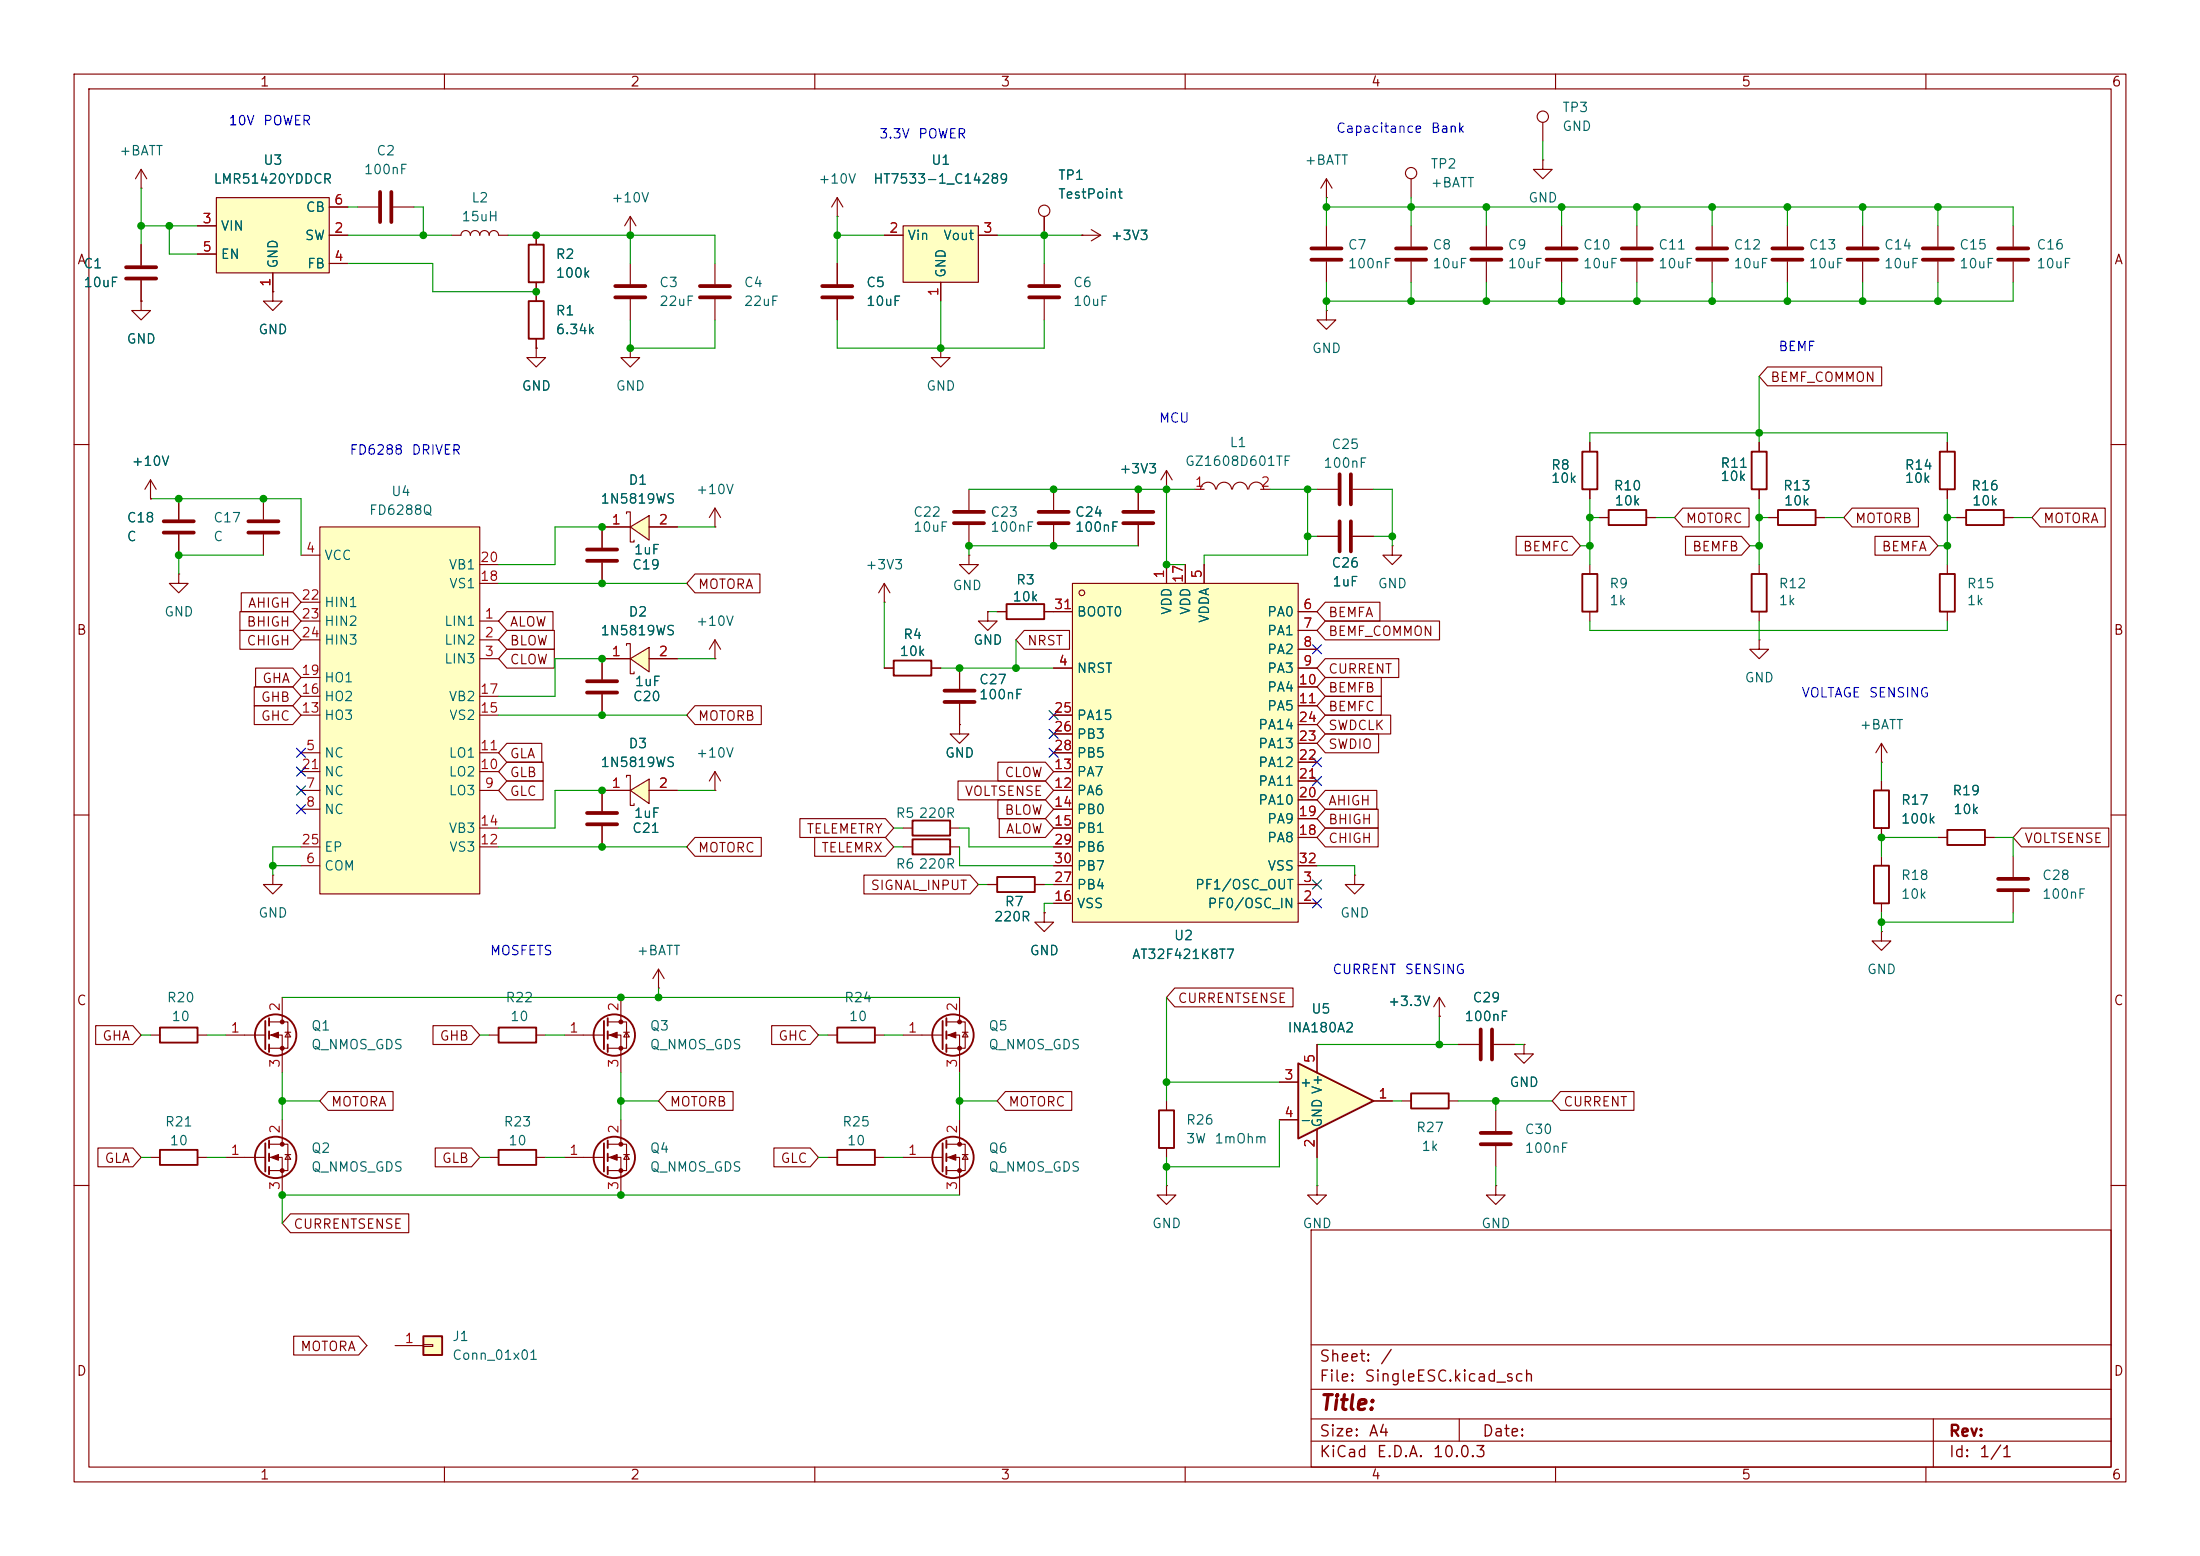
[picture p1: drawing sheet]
<svg xmlns="http://www.w3.org/2000/svg" width="297mm" height="210mm" viewBox="0 0 297 210" stroke-linecap="round" stroke-linejoin="round" font-family="sans-serif">
<g fill="none" stroke="#840000" stroke-width=".15">
<path d="M10 10h277v190h-277zM12 12h273v186h-273zM60 10v2M110 10v2M160 10v2M210 10v2M260 10v2M36.8 39.4v1.2h1.3l-1.3 1.3-1.2-1.3h1.2M36.8 39.4h.1M61 31.8h1.2a.64 .64 0 0 1 .7-.7 .64 .64 0 0 1 .6 .7 .64 .64 0 0 1 .6-.7 .64 .64 0 0 1 .7 .7 .64 .64 0 0 1 .6-.7 .64 .64 0 0 1 .6 .7 .64 .64 0 0 1 .7-.7 .64 .64 0 0 1 .6 .7h1.3M221 30.5v2.8M221 35.3v2.8"/>
<path d="M214.6 59.7v1.3M10 60h2M214.6 66v1.3M285 60h2M10 110h2M36.8 118.1v1.3h1.3l-1.3 1.3-1.2-1.3h1.2M36.8 118.1h.1M96.5 106.7h.1M96.5 104.1l-.7 1.3M96.5 104.1l.8 1.3M96.5 104.1v2.6M133.3 119.4h1.3"/>
<path d="M139.7 119.4h1.3M285 110h2M254 125.7v1.3h1.3l-1.3 1.3-1.3-1.3h1.3M254 125.7h.1M111.8 156.2h1.2M118.1 156.2h1.3M10 160h2M177 166h108v32h-108zM285 160h2M60 198v2M110 198v2M160 198v2"/>
<path d="M177 194.5h108M177 191.5h108M177 187.5h108M177 181.5h108M197 191.5v3M210 198v2M260 198v2M261 191.5v6.5"/>
</g>
<path d="M213.6 61h2v5h-2zM134.6 118.4h5.1v2h-5.1zM113 155.2h5.1v2h-5.1z" fill="none" stroke="#840000" stroke-width=".25"/>
<path d="M218.9 33.5h4.1M218.9 35.1h4.1" fill="none" stroke="#840000" stroke-width=".51"/>
<path d="M29.2 26.7h15.2v10.1h-15.2z" fill="#ffffc2"/>
<path d="M26.7 30.5h2.5M26.7 34.3h2.5M29.2 26.7h15.2v10.1h-15.2zM36.8 36.8v2.6M44.4 31.8h2.6M44.4 35.6h2.6M44.4 27.9h2.6M81.3 106.7v2.8M81.3 111.5v2.8" fill="none" stroke="#840000" stroke-width=".15"/>
<path d="M79.2 109.7h4.1M79.2 111.3h4.1" fill="none" stroke="#840000" stroke-width=".51"/>
<path d="M85.1 106.7l2.5-1.5v3.3z" fill="#ffffc2"/>
<g fill="none" stroke="#840000" stroke-width=".15">
<path d="M48.3 27.9h2.8M53.1 27.9h2.8M179.1 26.7h.1M179.1 24.1l-.8 1.3M179.1 24.1l.7 1.3M179.1 24.1v2.6M20.3 67.3h.1M20.3 64.8l-.7 1.2M20.3 64.8l.8 1.2M20.3 64.8v2.5M24.1 67.3v2.8M24.1 72.1v2.8"/>
<path d="M214.6 76.2v1.3M237.5 76.2v1.3M81.3 88.9v2.8M81.3 93.7v2.8M96.5 88.9h.1M96.5 86.4l-.7 1.2M96.5 86.4l.8 1.2M96.5 86.4v2.5M214.6 82.6v1.2M237.5 86.4v1.2h1.3l-1.3 1.3-1.3-1.3h1.3M237.5 86.4h.1M237.5 82.6v1.2"/>
<path d="M81.3 106.7h3.8M84.6 104.9v-.2h.5v2M85.1 106.7v2h.5v-.2M85.1 106.7l2.5-1.5v3.3zM87.6 106.7h3.8"/>
</g>
<path d="M51.3 25.9v4.1M52.8 25.9v4.1M22.1 70.4h4.1M22.1 71.9h4.1M79.2 91.9h4.1M79.2 93.5h4.1" fill="none" stroke="#840000" stroke-width=".51"/>
<path d="M213.6 77.5h2v5.1h-2zM236.5 77.5h2v5.1h-2z" fill="none" stroke="#840000" stroke-width=".25"/>
<path d="M85.1 88.9l2.5-1.5v3.3z" fill="#ffffc2"/>
<g fill="none" stroke="#840000" stroke-width=".15">
<path d="M19 25.4h.1M19 22.9v2.5M19 33v2.8M19 37.8v2.8M19 22.9l-.7 1.2M19 22.9l.8 1.2M72.4 31.8v1.2M72.4 38.1v2.5M19 40.6v1.3h1.3l-1.3 1.3-1.2-1.3h1.2M19 40.6h.1M72.4 47v1.3h1.3l-1.3 1.2-1.3-1.2h1.3M72.4 47h.1"/>
<path d="M72.4 45.7v1.3M81.3 88.9h3.8M84.6 87.1v-.2h.5v2M85.1 88.9v2h.5v-.2M85.1 88.9l2.5-1.5v3.3zM87.6 88.9h3.8M129.5 97.8v1.3h1.3l-1.3 1.2-1.2-1.2h1.2M129.5 97.8h.1M129.5 90.2v2.8M129.5 95v2.8M271.8 115.6v2.8M66 139.7h1.3"/>
<path d="M72.4 139.7h1.3M271.8 120.4v2.8M189.2 148.6h1.3M195.6 148.6h1.2M196.8 141h2.8M201.7 141h2.8M205.7 141v1.2h1.3l-1.3 1.3-1.2-1.3h1.2M205.7 141h.1M177.8 160v1.3h1.3l-1.3 1.3-1.3-1.3h1.3M177.8 160h.1"/>
</g>
<path d="M71.4 33h2v5.1h-2zM71.4 40.6h2v5.1h-2zM67.3 138.7h5.1v2h-5.1zM190.5 147.6h5.1v2h-5.1z" fill="none" stroke="#840000" stroke-width=".25"/>
<path d="M17 36.1h4.1M17 37.6h4.1M127.5 93.2h4.1M127.5 94.7h4.1M269.7 118.6h4.1M199.9 138.9v4.1M201.4 138.9v4.1M269.7 120.1h4.1" fill="none" stroke="#840000" stroke-width=".51"/>
<path d="M175.3 143.5l10.1 5.1-10.1 5.1z" fill="#ffffc2"/>
<g fill="none" stroke="#840000" stroke-width=".25">
<path d="M123.2 110.7h5.1v2.1h-5.1zM127.3 137.8v3.8M127.8 137.4v1M127.8 139.2v1M127.8 141v1M156.5 149.9h2v5h-2zM175.3 143.5l10.1 5.1-10.1 5.1z"/>
<circle cx="128.7" cy="139.7" r="2.79"/>
</g>
<g fill="none" stroke="#840000" stroke-width=".15">
<path d="M208.3 16.5v2.6M85.1 31.8h.1M85.1 29.2v2.6M85.1 35.6v2.8M85.1 29.2l-.8 1.3M85.1 29.2l.8 1.3M113 35.6v2.8M85.1 40.4v2.8M113 40.4v2.8M119.4 78.7l-.8 1.3M119.4 78.7l.7 1.3M119.4 78.7v2.6"/>
<path d="M130.8 74.9v1.3h1.3l-1.3 1.3-1.3-1.3h1.3M130.8 74.9h.1M130.8 66v2.8M130.8 70.9v2.8M142.2 66v2.8M142.2 70.9v2.8M119.4 81.3h.1M121.9 111.8h1.3M128.3 111.8h1.2M88.9 133.4h.1M88.9 130.8l-.8 1.3M88.9 130.8l.8 1.3"/>
<path d="M88.9 130.8v2.6M121.9 139.7h5.4M127.8 137.9h2.5v3.6h-2.5M127.8 139.7h1.7v5.1M129.5 134.6v3.3M129.9 139.3h.8M130.3 139.3l.4 .7h-.8zM157.5 148.6v1.3M157.5 154.9v1.3M172.7 146.1h2.6M172.7 151.1h2.6M177.8 141v3.8"/>
<path d="M177.8 152.4v3.8M185.4 148.6h2.6"/>
<circle cx="208.3" cy="15.7" r=".76"/>
</g>
<path d="M83.1 38.6h4M111 38.6h4.1M83.1 40.1h4M111 40.1h4.1M128.8 69.1h4M128.8 70.6h4M140.2 69.1h4.1M140.2 70.6h4.1" fill="none" stroke="#840000" stroke-width=".51"/>
<g fill="#840000" stroke="#840000" stroke-width=".15">
<path d="M128 139.7l1-.4v.8z"/>
<circle cx="129.5" cy="137.9" r=".25"/>
<circle cx="129.5" cy="141.5" r=".25"/>
</g>
<path d="M121.9 30.5h10.2v7.6h-10.2z" fill="#ffffc2"/>
<g fill="none" stroke="#840000" stroke-width=".15">
<path d="M113 29.2h.1M113 26.7l-.7 1.2M113 26.7l.8 1.2M113 26.7v2.5M119.4 31.8h2.5M121.9 30.5h10.2v7.6h-10.2zM127 38.1v2.5M132.1 31.8h2.5M81.3 71.1v2.8M81.3 75.9v2.8M119.4 90.2h1.2M125.7 90.2h1.3"/>
<path d="M254 102.9h.1M254 100.3l-.8 1.3M254 100.3l.8 1.3M254 100.3v2.6"/>
</g>
<path d="M120.6 89.2h5.1v2h-5.1z" fill="none" stroke="#840000" stroke-width=".25"/>
<path d="M79.2 74.2h4.1M79.2 75.7h4.1" fill="none" stroke="#840000" stroke-width=".51"/>
<path d="M85.1 71.1l2.5-1.5v3.3z" fill="#ffffc2"/>
<g fill="none" stroke="#840000" stroke-width=".15">
<path d="M96.5 35.6v2.8M190.5 30.5v2.8M190.5 35.3v2.8M200.7 30.5v2.8M200.7 35.3v2.8M208.3 21.6v1.3h1.2l-1.2 1.2-1.3-1.2h1.3M208.3 21.6h.1M210.8 30.5v2.8M210.8 35.3v2.8M85.1 47v1.3h1.3l-1.3 1.2-1.3-1.2h1.3M85.1 47h.1M96.5 40.4v2.8"/>
<path d="M127 47v1.3h1.3l-1.3 1.2-1.3-1.2h1.3M127 47h.1M262.9 59.7v1.3M81.3 71.1h3.8M84.6 69.3v-.2h.5v2M85.1 71.1v2.1h.5v-.3M85.1 71.1l2.5-1.5v3.3zM87.6 71.1h3.8M96.5 71.1h.1M96.5 68.6l-.7 1.3M96.5 68.6l.8 1.3M96.5 68.6v2.5"/>
<path d="M262.9 66v1.3M133.3 82.6v1.2h1.3l-1.3 1.3-1.2-1.3h1.2M133.3 82.6h.1M134.6 82.6h1.3M141 82.6h1.2M30.5 139.7h5.3M36.3 137.9h2.6v3.6h-2.6M36.3 139.7h1.8v5.1M38.1 134.6v3.3M38.5 139.3h.7M38.9 139.3l.3 .7h-.7zM76.2 139.7h5.3"/>
<path d="M82 137.9h2.6v3.6h-2.6M82 139.7h1.8v5.1M83.8 134.6v3.3M84.2 139.3h.8M84.6 139.3l.4 .7h-.8zM30.5 156.2h5.3M36.3 154.4h2.6v3.6h-2.6M36.3 156.2h1.8v5.1M38.1 151.1v3.3M38.5 155.8h.7M38.9 155.8l.3 .7h-.7zM66 156.2h1.3"/>
<path d="M72.4 156.2h1.3M201.9 149.9v2.8M201.9 154.7v2.8M201.9 160v1.3h1.3l-1.3 1.3-1.2-1.3h1.2M201.9 160h.1"/>
</g>
<g fill="none" stroke="#840000" stroke-width=".25">
<path d="M261.9 61h2v5h-2zM135.9 81.5h5.1v2.1h-5.1zM35.8 137.8v3.8M36.3 137.4v1M36.3 139.2v1M81.5 137.8v3.8M82 137.4v1M82 139.2v1M35.8 154.3v3.8M36.3 141v1M36.3 153.9v1M36.3 155.7v1"/>
<path d="M36.3 157.5v1M67.3 155.2h5.1v2h-5.1zM82 141v1"/>
<circle cx="37.2" cy="139.7" r="2.79"/>
<circle cx="82.9" cy="139.7" r="2.79"/>
<circle cx="37.2" cy="156.2" r="2.79"/>
</g>
<g fill="#840000" stroke="#840000" stroke-width=".15">
<path d="M82.3 139.7l1-.4v.8z"/>
<path d="M36.6 156.2l1-.4v.8z"/>
<path d="M36.6 139.7l1-.4v.8z"/>
<circle cx="83.8" cy="137.9" r=".25"/>
<circle cx="83.8" cy="141.5" r=".25"/>
<circle cx="38.1" cy="154.4" r=".25"/>
<circle cx="38.1" cy="158" r=".25"/>
<circle cx="38.1" cy="137.9" r=".25"/>
<circle cx="38.1" cy="141.5" r=".25"/>
</g>
<path d="M94.5 38.6h4.1M188.5 33.5h4M188.5 35.1h4M198.6 33.5h4.1M198.6 35.1h4.1M208.8 33.5h4.1M208.8 35.1h4.1M94.5 40.1h4.1M199.9 152.9h4.1M199.9 154.4h4.1" fill="none" stroke="#840000" stroke-width=".51"/>
<path d="M43.2 71.1h21.6v49.6h-21.6z" fill="#ffffc2"/>
<g fill="none" stroke="#840000" stroke-width=".15">
<path d="M190.5 24.1v2.6M40.6 74.9h2.6M43.2 71.1h21.6v49.6h-21.6zM64.8 78.7h2.5M64.8 76.2h2.5M238.8 69.9h1.2M245.1 69.9h1.3M262.9 76.2v1.3M264.2 69.9h1.2M270.5 69.9h1.3M40.6 83.8h2.6M40.6 86.4h2.6"/>
<path d="M40.6 96.5h2.6M40.6 94h2.6M40.6 91.4h2.6M40.6 81.3h2.6M64.8 83.8h2.5M64.8 86.4h2.5M64.8 88.9h2.5M64.8 96.5h2.5M64.8 94h2.5M262.9 82.6v1.2M40.6 101.6h2.6M40.6 116.8h2.6"/>
<path d="M40.6 106.7h2.6M40.6 109.2h2.6M40.6 104.1h2.6M40.6 114.3h2.6M64.8 101.6h2.5M64.8 106.7h2.5M64.8 104.1h2.5M64.8 114.3h2.5M64.8 111.8h2.5M121.9 156.2h5.4M127.8 154.4h2.5v3.6h-2.5M127.8 156.2h1.7v5.1"/>
<path d="M129.5 151.1v3.3M129.9 155.8h.8M130.3 155.8l.4 .7h-.8z"/>
<circle cx="190.5" cy="23.4" r=".76"/>
</g>
<g fill="none" stroke="#840000" stroke-width=".25">
<path d="M240 68.8h5.1v2.1h-5.1zM261.9 77.5h2v5.1h-2zM265.4 68.8h5.1v2.1h-5.1zM127.3 154.3v3.8M127.8 153.9v1M127.8 155.7v1M127.8 157.5v1"/>
<circle cx="128.7" cy="156.2" r="2.79"/>
</g>
<g fill="#840000" stroke="#840000" stroke-width=".15">
<path d="M128 156.2l1-.4v.8z"/>
<circle cx="129.5" cy="154.4" r=".25"/>
<circle cx="129.5" cy="158" r=".25"/>
</g>
<path d="M57.1 180.3h2.6v2.6h-2.6z" fill="#ffffc2"/>
<g fill="none" stroke="#840000" stroke-width=".25">
<path d="M123.2 113.3h5.1v2h-5.1zM253 106.7h2v5.1h-2zM253 116.8h2v5.1h-2zM262.9 112h5.1v2h-5.1zM21.6 138.7h5.1v2h-5.1zM113 138.7h5.1v2h-5.1zM21.6 155.2h5.1v2h-5.1zM81.5 154.3v3.8M82 153.9v1M82 155.7v1M82 157.5v1M57.1 180.3h2.6v2.6h-2.6z"/>
<circle cx="82.9" cy="156.2" r="2.79"/>
</g>
<g fill="none" stroke="#840000" stroke-width=".15">
<path d="M141 29.2v2.6M141 35.6v2.8M146 31.8h.1M146 31.8h2.6M147.3 31l1.3 .8M148.6 31.8l-1.3 .7M179.1 30.5v2.8M179.1 35.3v2.8M231.1 30.5v2.8M231.1 35.3v2.8M241.3 30.5v2.8M241.3 35.3v2.8"/>
<path d="M251.5 30.5v2.8M251.5 35.3v2.8M261.6 30.5v2.8M261.6 35.3v2.8M271.8 30.5v2.8M271.8 35.3v2.8M141 40.4v2.8M179.1 41.9v1.3h1.2l-1.2 1.3-1.3-1.3h1.3M179.1 41.9h.1M24.1 77.5v1.2h1.3l-1.3 1.3-1.2-1.3h1.2M24.1 77.5h.1M35.6 67.3v2.8"/>
<path d="M35.6 72.1v2.8M153.7 66v2.8M153.7 70.9v2.8M157.5 66h.1M157.5 63.5l-.8 1.3M157.5 63.5l.7 1.3M157.5 63.5v2.5M161.3 66h1.3M162.1 66a1.01 1.01 0 0 1 1-.9 1.01 1.01 0 0 1 1 .9M164.2 66a1.01 1.01 0 0 1 1-.9 1.01 1.01 0 0 1 1.1 .9M166.4 66a1.01 1.01 0 0 1 1-.9 1.01 1.01 0 0 1 1 .9M168.6 66a1.01 1.01 0 0 1 1-.9 1.01 1.01 0 0 1 1 .9"/>
<path d="M170.2 66h1.2M177.8 66h2.8M177.8 72.4h2.8M182.6 66h2.8M182.6 72.4h2.8M188 73.7v1.2h1.2l-1.2 1.3-1.3-1.3h1.3M188 73.7h.1M121.9 114.3h1.3M128.3 114.3h1.2M182.9 118.1v1.3h1.2l-1.2 1.3-1.3-1.3h1.3M182.9 118.1h.1M254 105.4v1.3"/>
<path d="M254 111.8v1.2M254 115.6v1.2M261.6 113h1.3M268 113h1.2M20.3 139.7h1.3M26.7 139.7h1.2M111.8 139.7h1.2M118.1 139.7h1.3M141 123.2v1.3h1.2l-1.2 1.2-1.3-1.2h1.3M141 123.2h.1M194.3 137.2h.1M194.3 134.6l-.8 1.3"/>
<path d="M194.3 134.6l.8 1.3M194.3 134.6v2.6M254 121.9v1.3M20.3 156.2h1.3M26.7 156.2h1.2M76.2 156.2h5.3M82 154.4h2.6v3.6h-2.6M82 156.2h1.8v5.1M83.8 151.1v3.3M84.2 155.8h.8M84.6 155.8l.4 .7h-.8zM157.5 160v1.3h1.2l-1.2 1.3-1.3-1.3h1.3"/>
<path d="M157.5 160h.1M53.3 181.6h3.8M57.1 181.5h1.3v.2h-1.3z"/>
<circle cx="141" cy="28.4" r=".76"/>
</g>
<g fill="#840000" stroke="#840000" stroke-width=".15">
<path d="M82.3 156.2l1-.4v.8z"/>
<circle cx="83.8" cy="154.4" r=".25"/>
<circle cx="83.8" cy="158" r=".25"/>
</g>
<g fill="none" stroke="#840000" stroke-width=".51">
<path d="M138.9 38.6h4.1M177 33.5h4.1M177 35.1h4.1M229.1 33.5h4.1M229.1 35.1h4.1M239.3 33.5h4M239.3 35.1h4M249.4 33.5h4.1M249.4 35.1h4.1M259.6 33.5h4.1M259.6 35.1h4.1M269.7 33.5h4.1"/>
<path d="M269.7 35.1h4.1M138.9 40.1h4.1M33.5 70.4h4.1M33.5 71.9h4.1M151.6 69.1h4.1M151.6 70.6h4.1M180.8 64v4.1M180.8 70.4v4M182.4 64v4.1M182.4 70.4v4"/>
</g>
<path d="M144.8 78.7h30.5v45.8h-30.5z" fill="#ffffc2"/>
<g fill="none" stroke="#840000" stroke-width=".15">
<path d="M19 33v2.8M19 37.8v2.8M26.7 30.5h2.5M26.7 34.3h2.5M36.8 39.4h.1M36.8 36.8v2.6M44.4 31.8h2.6M44.4 35.6h2.6M44.4 27.9h2.6M72.4 31.8v1.2M72.4 38.1v2.5M113 35.6v2.8"/>
<path d="M119.4 31.8h2.5M127 38.1v2.5M132.1 31.8h2.5M141 29.2v2.6M146 31.8h.1M19 40.6h.1M72.4 47h.1M72.4 45.7v1.3M113 40.4v2.8M214.6 59.7v1.3M237.5 59.7v1.3M238.6 49.5h15.4v2.6h-15.4l-1.1-1.3z"/>
<path d="M262.9 59.7v1.3M20.3 67.3h.1M24.1 67.3v2.8M24.1 72.1v2.8M81.3 75.9v2.8M85.1 71.1h-3.8v2.8M87.6 71.1h3.8M93.8 77.5h8.8v2.5h-8.8l-1.1-1.3zM144.8 78.7h30.5v45.8h-30.5zM153.7 66v2.8M153.7 70.9v2.8M157.5 66h.1"/>
<path d="M157.5 76.2v2.5M160 76.2v2.5M162.6 76.2v2.5M177.8 72.4h2.8M182.6 72.4h2.8M204.7 72.4h7.5l1.2 1.3-1.2 1.2h-7.5zM214.6 66v1.3M215.9 69.9h1.3M222.2 69.9h1.3M227.2 68.6h8.9v2.5h-8.9l-1.1-1.2zM227.5 72.4h7.6l1.1 1.3-1.1 1.2h-7.6zM237.5 66v1.3"/>
<path d="M238.8 69.9h1.2M245.1 69.9h1.3M250 68.6h9v2.5h-9l-1.1-1.2zM253.1 72.4h7.4l1.1 1.3-1.1 1.2h-7.4zM262.9 66v1.3M264.2 69.9h1.2M270.5 69.9h1.3M275.4 68.6h8.8v2.5h-8.8l-1.1-1.2zM32.4 82.5h7.1l1.1 1.3-1.1 1.3h-7.1zM32.4 85.1h7.1l1.1 1.3-1.1 1.2h-7.1zM32.6 80h6.9l1.1 1.3-1.1 1.3h-6.9zM34.3 95.2h5.2l1.1 1.3-1.1 1.3h-5.2z"/>
<path d="M34.3 92.7h5.2l1.1 1.3-1.1 1.3h-5.2zM34.5 90.2h5l1.1 1.2-1.1 1.3h-5zM68.4 87.6h6.4v2.6h-6.4l-1.1-1.3zM68.4 85.1h6.4v2.5h-6.4l-1.1-1.2zM68.4 82.5h6.3v2.6h-6.3l-1.1-1.3zM81.3 93.7v2.8M85.1 88.9h-3.8v2.8M87.6 88.9h3.8M93.8 95.2h9v2.6h-9l-1.1-1.3zM119.4 90.2h1.2M125.7 90.2h1.3M129.5 97.8h.1"/>
<path d="M129.5 90.2v2.8M129.5 95v2.8M133.3 82.6h.1M134.6 82.6h1.3M138.3 85.1h6.1v2.5h-6.1l-1.1-1.2zM141 82.6h3.8M142.2 90.2h2.6M142.2 96.5h2.6M142.2 99.1h2.6M175.3 90.2h2.5M175.3 82.6h2.5M175.3 85.1h2.5"/>
<path d="M175.3 87.6h2.5M175.3 92.7h2.5M175.3 95.3h2.5M175.3 97.8h2.5M178.9 83.8h15.4v2.6h-15.4l-1.1-1.3zM178.9 81.3h7.4v2.5h-7.4l-1.1-1.2zM178.9 99.1h7.2v2.5h-7.2l-1.1-1.3zM178.9 91.4h7.6v2.6h-7.6l-1.1-1.3zM178.9 94h7.6v2.5h-7.6l-1.1-1.2zM178.9 96.5h8.8v2.6h-8.8l-1.1-1.3zM178.9 88.9h9.9v2.5h-9.9l-1.1-1.2zM68.4 102.9h4.9v2.5h-4.9l-1.1-1.3z"/>
<path d="M68.4 100.3h4.7v2.6h-4.7l-1.1-1.3zM68.4 105.4h4.9v2.6h-4.9l-1.1-1.3zM81.3 111.5v2.8M85.1 106.7h-3.8v2.8M87.6 106.7h3.8M93.8 113h9v2.6h-9l-1.1-1.3zM108 110.5h11.5l1.1 1.3-1.1 1.2h-11.5zM110 113h9.5l1.1 1.3-1.1 1.3h-9.5zM116.6 118.1h14.4l1.1 1.3-1.1 1.3h-14.4zM129.3 105.4h11.8l1.1 1.3-1.1 1.3h-11.8zM133.3 119.4h1.3M134.7 102.9h6.4l1.1 1.2-1.1 1.3h-6.4z"/>
<path d="M134.7 107.9h6.4l1.1 1.3-1.1 1.3h-6.4zM134.9 110.5h6.2l1.1 1.3-1.1 1.2h-6.2zM139.7 119.4h1.3M142.2 119.4h2.6M142.2 106.7h2.6M142.2 104.1h2.6M142.2 109.2h2.6M142.2 111.8h2.6M142.2 101.6h2.6M142.2 114.3h2.6M142.2 116.8h2.6M175.3 119.4h2.5"/>
<path d="M175.3 113h2.5M175.3 110.5h2.5M175.3 108h2.5M175.3 105.4h2.5M175.3 102.9h2.5M175.3 100.3h2.5M175.3 116.8h2.5M178.9 111.8h7.2v2.5h-7.2l-1.1-1.3zM178.9 106.7h7v2.5h-7l-1.1-1.2zM178.9 109.2h7.2v2.6h-7.2l-1.1-1.3zM254 105.4v1.3M254 111.8v1.2"/>
<path d="M261.6 113h1.3M268 113h1.2M272.9 111.8h11.8v2.5h-11.8l-1.1-1.3zM12.9 138.4h5l1.1 1.3-1.1 1.3h-5zM58.5 138.4h5.2l1.1 1.3-1.1 1.3h-5.2zM104.2 138.4h5.2l1.1 1.3-1.1 1.3h-5.2zM141 123.2h.1M142.2 121.9h2.6M158.6 133.3h16v2.6h-16l-1.1-1.3zM175.3 121.9h2.5M194.3 137.2h.1M13.2 154.9h4.7l1.1 1.3-1.1 1.3h-4.7z"/>
<path d="M44.3 147.3h8.8v2.6h-8.8l-1.1-1.3zM58.8 154.9h4.9l1.1 1.3-1.1 1.3h-4.9zM90 147.3h9v2.6h-9l-1.1-1.3zM104.5 154.9h4.9l1.1 1.3-1.1 1.3h-4.9zM135.7 147.3h9v2.6h-9l-1.1-1.3zM172.7 146.1h2.6M172.7 151.1h2.6M177.8 141v3.8M177.8 152.4v3.8M185.4 148.6h2.6M196.8 141h2.8M201.7 141h2.8"/>
<path d="M205.7 141h.1M210.7 147.3h9.9v2.6h-9.9l-1.2-1.3zM39.2 163.8h16v2.6h-16l-1.1-1.3zM39.6 180.3h8.8l1.1 1.3-1.1 1.3h-8.8z"/>
<circle cx="146.1" cy="80" r=".38"/>
</g>
<path d="M217.2 68.8h5v2.1h-5zM236.5 61h2v5h-2z" fill="none" stroke="#840000" stroke-width=".25"/>
<g fill="none" stroke="#009600" stroke-width=".15">
<path d="M208.3 19.1v2.5M19 30.5h7.7M19 25.4v7.6M22.9 30.5v3.8h3.8M47 27.9h1.3M47 35.6h11.4v3.8h14M47 31.8h14M55.9 27.9h1.2v3.9M68.6 31.8h27.9v3.8M85.1 31.8v3.8M113 31.8h6.4M113 29.2v6.4"/>
<path d="M134.6 31.8h11.4M141 31.8v3.8M179.1 26.7v3.8M179.1 38.1v3.8M179.1 27.9h92.7v2.6M190.5 26.7v3.8M190.5 38.1v2.5M200.7 27.9v2.6M200.7 38.1v2.5M210.8 27.9v2.6M210.8 38.1v2.5M221 27.9v2.6"/>
<path d="M221 38.1v2.5M231.1 27.9v2.6M231.1 38.1v2.5M241.3 27.9v2.6M241.3 38.1v2.5M251.5 27.9v2.6M251.5 38.1v2.5M261.6 27.9v2.6M261.6 38.1v2.5M271.8 38.1v2.5h-92.7M85.1 43.2v3.8h11.4v-3.8M113 43.2v3.8h28v-3.8"/>
<path d="M127 40.6v6.4M214.6 59.7v-1.3h48.3v1.3M237.5 50.8v8.9M20.3 67.3h20.3v7.6M35.6 74.9h-11.5v2.6M67.3 78.7h25.4M81.3 71.1h-6.4v5.1h-7.6M91.4 71.1h5.1M130.8 66h30.5M153.7 73.7h-22.9v1.2M157.5 66v10.2h2.5M171.4 66h6.4"/>
<path d="M176.5 66v8.9h-13.9v1.3M176.5 72.4h1.3M185.4 66h2.6v7.7M185.4 72.4h2.6M213.4 73.7h1.2M214.6 67.3v8.9M214.6 69.9h1.3M223.5 69.9h2.6M236.2 73.7h1.3M237.5 67.3v8.9M237.5 69.9h1.3M246.4 69.9h2.5"/>
<path d="M261.6 73.7h1.3M262.9 69.9h1.3M262.9 67.3v8.9M271.8 69.9h2.5M67.3 96.5h25.4M81.3 88.9h-6.4v5.1h-7.6M91.4 88.9h5.1M119.4 81.3v8.9M127 90.2h15.2M133.3 82.6h1.3M137.2 86.4v3.8M214.6 83.8v1.3h48.3v-1.3"/>
<path d="M237.5 83.8v2.6M36.8 116.8h3.8M40.6 114.3h-3.8v3.8M67.3 114.3h25.4M81.3 106.7h-6.4v5.1h-7.6M91.4 106.7h5.1M120.6 111.8h1.3M120.6 114.3h1.3M129.5 111.8h1.3v2.5h11.4M129.5 114.3v2.5h12.7M132.1 119.4h1.2M141 119.4h1.2"/>
<path d="M177.8 116.8h5.1v1.3M254 102.9v2.5M261.6 113h-7.6v2.6M269.2 113h2.6v2.6M19 139.7h1.3M27.9 139.7h2.6M38.1 134.6h91.4M64.8 139.7h1.2M73.7 139.7h2.5M88.9 133.4v1.2M110.5 139.7h1.3M119.4 139.7h2.5"/>
<path d="M142.2 121.9h-1.2v1.3M157.5 134.6v14M194.3 137.2v3.8M254 123.2v2.5M271.8 123.2v1.3h-17.8M19 156.2h1.3M27.9 156.2h2.6M38.1 144.8v6.3M38.1 148.6h5.1M64.8 156.2h1.2M73.7 156.2h2.5M83.8 148.6h5.1"/>
<path d="M83.8 144.8v6.3M110.5 156.2h1.3M119.4 156.2h2.5M129.5 148.6h5.1M129.5 144.8v6.3M157.5 156.2v3.8M157.5 146.1h15.2M172.7 151.1v6.4h-15.2M177.8 141h19M177.8 156.2v3.8M188 148.6h1.2M196.8 148.6h12.7"/>
<path d="M201.9 148.6v1.3M201.9 157.5v2.5M204.5 141h1.2M129.5 161.3h-91.4v3.8"/>
</g>
<g fill="none" stroke="#000084" stroke-width=".15">
<path d="M141.6 95.9l1.2 1.2M141.6 98.5l1.2 1.2M142.8 95.9l-1.2 1.2M142.8 98.5l-1.2 1.2M177.2 87l1.2 1.2M178.4 87l-1.2 1.2M40 108.6l1.2 1.2M40 106.1l1.2 1.2M40 103.5l1.2 1.2M40 101l1.2 1.2M41.2 108.6l-1.2 1.2M41.2 106.1l-1.2 1.2"/>
<path d="M41.2 103.5l-1.2 1.2M41.2 101l-1.2 1.2M141.6 101l1.2 1.2M142.8 101l-1.2 1.2M177.2 102.3l1.2 1.2M177.2 104.8l1.2 1.2M177.2 118.8l1.2 1.2M178.4 102.3l-1.2 1.2M178.4 104.8l-1.2 1.2M178.4 118.8l-1.2 1.2M177.2 121.3l1.2 1.2M178.4 121.3l-1.2 1.2"/>
</g>
<g fill="#009600" stroke="#009600" stroke-width=".14">
<circle cx="57.1" cy="31.8" r=".46"/>
<circle cx="22.9" cy="30.5" r=".46"/>
<circle cx="24.1" cy="67.3" r=".46"/>
<circle cx="24.1" cy="74.9" r=".46"/>
<circle cx="35.6" cy="67.3" r=".46"/>
<circle cx="72.4" cy="39.4" r=".46"/>
<circle cx="72.4" cy="31.8" r=".46"/>
<circle cx="19" cy="30.5" r=".46"/>
<circle cx="142.2" cy="73.7" r=".46"/>
<circle cx="142.2" cy="66" r=".46"/>
<circle cx="130.8" cy="73.7" r=".46"/>
<circle cx="85.1" cy="31.8" r=".46"/>
<circle cx="141" cy="31.8" r=".46"/>
<circle cx="127" cy="47" r=".46"/>
<circle cx="113" cy="31.8" r=".46"/>
<circle cx="85.1" cy="47" r=".46"/>
<circle cx="81.3" cy="71.1" r=".46"/>
<circle cx="81.3" cy="78.7" r=".46"/>
<circle cx="81.3" cy="96.5" r=".46"/>
<circle cx="81.3" cy="114.3" r=".46"/>
<circle cx="81.3" cy="88.9" r=".46"/>
<circle cx="81.3" cy="106.7" r=".46"/>
<circle cx="36.8" cy="116.8" r=".46"/>
<circle cx="137.2" cy="90.2" r=".46"/>
<circle cx="129.5" cy="90.2" r=".46"/>
<circle cx="38.1" cy="161.3" r=".46"/>
<circle cx="83.8" cy="161.3" r=".46"/>
<circle cx="38.1" cy="148.6" r=".46"/>
<circle cx="83.8" cy="134.6" r=".46"/>
<circle cx="83.8" cy="148.6" r=".46"/>
<circle cx="129.5" cy="148.6" r=".46"/>
<circle cx="88.9" cy="134.6" r=".46"/>
<circle cx="210.8" cy="40.6" r=".46"/>
<circle cx="200.7" cy="40.6" r=".46"/>
<circle cx="221" cy="40.6" r=".46"/>
<circle cx="221" cy="27.9" r=".46"/>
<circle cx="200.7" cy="27.9" r=".46"/>
<circle cx="190.5" cy="40.6" r=".46"/>
<circle cx="210.8" cy="27.9" r=".46"/>
<circle cx="231.1" cy="27.9" r=".46"/>
<circle cx="157.5" cy="66" r=".46"/>
<circle cx="190.5" cy="27.9" r=".46"/>
<circle cx="179.1" cy="27.9" r=".46"/>
<circle cx="176.5" cy="72.4" r=".46"/>
<circle cx="176.5" cy="66" r=".46"/>
<circle cx="188" cy="72.4" r=".46"/>
<circle cx="179.1" cy="40.6" r=".46"/>
<circle cx="153.7" cy="66" r=".46"/>
<circle cx="241.3" cy="40.6" r=".46"/>
<circle cx="231.1" cy="40.6" r=".46"/>
<circle cx="241.3" cy="27.9" r=".46"/>
<circle cx="251.5" cy="27.9" r=".46"/>
<circle cx="237.5" cy="58.4" r=".46"/>
<circle cx="261.6" cy="40.6" r=".46"/>
<circle cx="261.6" cy="27.9" r=".46"/>
<circle cx="251.5" cy="40.6" r=".46"/>
<circle cx="157.5" cy="76.2" r=".46"/>
<circle cx="254" cy="124.5" r=".46"/>
<circle cx="214.6" cy="69.9" r=".46"/>
<circle cx="254" cy="113" r=".46"/>
<circle cx="214.6" cy="73.7" r=".46"/>
<circle cx="194.3" cy="141" r=".46"/>
<circle cx="201.9" cy="148.6" r=".46"/>
<circle cx="157.5" cy="146.1" r=".46"/>
<circle cx="157.5" cy="157.5" r=".46"/>
<circle cx="237.5" cy="69.9" r=".46"/>
<circle cx="237.5" cy="73.7" r=".46"/>
<circle cx="262.9" cy="69.9" r=".46"/>
<circle cx="262.9" cy="73.7" r=".46"/>
</g>
<text font-size="2" fill="#840000" x="178" y="190.8">Title:</text>
<g font-size="1.5" fill="#840000">
<text x="178" y="184.2">Sheet:</text>
<text x="186.2" y="184.2">/</text>
<text x="178" y="186.9">File:</text>
<text x="184.1" y="186.9">SingleESC.kicad_sch</text>
<text x="178" y="197.1">KiCad</text>
<text x="178" y="194.3">Size:</text>
<text x="184.7" y="194.3">A4</text>
<text x="185.7" y="197.1">E.D.A.</text>
<text x="193.3" y="197.1">10.0.3</text>
<text x="200" y="194.3">Date:</text>
<text x="263" y="194.3">Rev:</text>
<text x="263" y="197.1">Id:</text>
<text x="267.1" y="197.1">1/1</text>
</g>
<g font-size="1.3" fill="#840000">
<text x="35" y="12">1</text>
<text x="85" y="12">2</text>
<text x="135" y="12">3</text>
<text x="185" y="12">4</text>
<text x="235" y="12">5</text>
<text x="285" y="12">6</text>
<text x="10.3" y="36">A</text>
<text x="285.3" y="36">A</text>
<text x="238.9" y="51.9">BEMF_COMMON</text>
<text x="227.5" y="70.9">MOTORC</text>
<text x="250.3" y="70.9">MOTORB</text>
<text x="275.7" y="70.9">MOTORA</text>
<text x="205.5" y="74.7">BEMFC</text>
<text x="228.4" y="74.7">BEMFB</text>
<text x="253.9" y="74.7">BEMFA</text>
<text x="33.4" y="82.3">AHIGH</text>
<text x="94.1" y="79.8">MOTORA</text>
<text x="179.2" y="83.6">BEMFA</text>
<text x="10.3" y="86">B</text>
<text x="33.2" y="84.9">BHIGH</text>
<text x="33.2" y="87.4">CHIGH</text>
<text x="68.7" y="90">CLOW</text>
<text x="68.7" y="87.4">BLOW</text>
<text x="68.7" y="84.9">ALOW</text>
<text x="138.6" y="87.4">NRST</text>
<text x="179.2" y="86.2">BEMF_COMMON</text>
<text x="285.3" y="86">B</text>
<text x="35.1" y="95">GHB</text>
<text x="35.3" y="92.5">GHA</text>
<text x="179.2" y="93.8">BEMFB</text>
<text x="179.2" y="91.2">CURRENT</text>
<text x="35.1" y="97.6">GHC</text>
<text x="94.1" y="97.6">MOTORB</text>
<text x="179.2" y="101.4">SWDIO</text>
<text x="179.2" y="96.3">BEMFC</text>
<text x="179.2" y="98.9">SWDCLK</text>
<text x="68.7" y="105.2">GLB</text>
<text x="68.7" y="102.7">GLA</text>
<text x="68.7" y="107.7">GLC</text>
<text x="130.1" y="107.7">VOLTSENSE</text>
<text x="135.5" y="105.2">CLOW</text>
<text x="108.8" y="112.8">TELEMETRY</text>
<text x="135.5" y="110.3">BLOW</text>
<text x="135.7" y="112.8">ALOW</text>
<text x="179.2" y="109">AHIGH</text>
<text x="179.2" y="111.6">BHIGH</text>
<text x="94.1" y="115.4">MOTORC</text>
<text x="110.8" y="115.4">TELEMRX</text>
<text x="179.2" y="114.1">CHIGH</text>
<text x="273.2" y="114.1">VOLTSENSE</text>
<text x="117.4" y="120.4">SIGNAL_INPUT</text>
<text x="10.3" y="136">C</text>
<text x="158.9" y="135.7">CURRENTSENSE</text>
<text x="285.3" y="136">C</text>
<text x="13.7" y="140.8">GHA</text>
<text x="59.3" y="140.8">GHB</text>
<text x="105" y="140.8">GHC</text>
<text x="44.6" y="149.7">MOTORA</text>
<text x="90.3" y="149.7">MOTORB</text>
<text x="136" y="149.7">MOTORC</text>
<text x="211" y="149.7">CURRENT</text>
<text x="14" y="157.3">GLA</text>
<text x="59.6" y="157.3">GLB</text>
<text x="105.3" y="157.3">GLC</text>
<text x="39.5" y="166.2">CURRENTSENSE</text>
<text x="10.3" y="186">D</text>
<text x="40.5" y="182.7">MOTORA</text>
<text x="285.3" y="186">D</text>
<text x="35" y="200">1</text>
<text x="85" y="200">2</text>
<text x="135" y="200">3</text>
<text x="185" y="200">4</text>
<text x="235" y="200">5</text>
<text x="285" y="200">6</text>
</g>
<g font-size="1.3" fill="#0000c2">
<text x="30.7" y="17.2">10V</text>
<text x="35.4" y="17.2">POWER</text>
<text x="118.6" y="19">3.3V</text>
<text x="123.9" y="19">POWER</text>
<text x="180.3" y="18.2">Capacitance</text>
<text x="193.1" y="18.2">Bank</text>
<text x="240" y="47.7">BEMF</text>
<text x="156.4" y="57.4">MCU</text>
<text x="47.1" y="61.7">FD6288</text>
<text x="55.5" y="61.7">DRIVER</text>
<text x="243.1" y="94.4">VOLTAGE</text>
<text x="252.2" y="94.4">SENSING</text>
<text x="66.1" y="129.2">MOSFETS</text>
<text x="179.8" y="131.8">CURRENT</text>
<text x="189.5" y="131.8">SENSING</text>
</g>
<g font-size="1.3" fill="#006464">
<text x="210.8" y="15.4">TP3</text>
<text x="210.8" y="18">GND</text>
<text x="16" y="21.3">+BATT</text>
<text x="35.5" y="22.6">U3</text>
<text x="49" y="23.8">100nF</text>
<text x="50.7" y="21.3">C2</text>
<text x="125.6" y="22.6">U1</text>
<text x="176" y="22.6">+BATT</text>
<text x="193" y="23.1">TP2</text>
<text x="28.7" y="25.1">LMR51420YDDCR</text>
<text x="41.2" y="28.9">CB</text>
<text x="63.5" y="27.6">L2</text>
<text x="82.4" y="27.6">+10V</text>
<text x="110.4" y="25.1">+10V</text>
<text x="117.8" y="25.1">HT7533-1_C14289</text>
<text x="142.8" y="24.6">TP1</text>
<text x="142.8" y="27.1">TestPoint</text>
<text x="193" y="25.6">+BATT</text>
<text x="206.2" y="27.6">GND</text>
<text x="29.7" y="31.5">VIN</text>
<text x="29.7" y="35.3">EN</text>
<text x="41.1" y="32.7">SW</text>
<text x="62.2" y="30.2">15uH</text>
<text x="74.9" y="35.3">R2</text>
<text x="122.4" y="32.7">Vin</text>
<text x="127.3" y="32.7">Vout</text>
<text x="149.9" y="32.7">+3V3</text>
<text x="181.9" y="34">C7</text>
<text x="193.3" y="34">C8</text>
<text x="203.5" y="34">C9</text>
<text x="213.6" y="34">C10</text>
<text x="223.8" y="34">C11</text>
<text x="233.9" y="34">C12</text>
<text x="244.1" y="34">C13</text>
<text x="254.3" y="34">C14</text>
<text x="264.4" y="34">C15</text>
<text x="274.8" y="34">C16</text>
<text x="11.2" y="36.5">C1</text>
<text x="11.2" y="39.1">10uF</text>
<text x="37.8" y="36.3" transform="rotate(-90 37.8 36.3)">GND</text>
<text x="41.4" y="36.5">FB</text>
<text x="74.9" y="37.8">100k</text>
<text x="88.9" y="39.1">C3</text>
<text x="88.9" y="41.6">22uF</text>
<text x="100.3" y="39.1">C4</text>
<text x="100.3" y="41.6">22uF</text>
<text x="116.8" y="39.1">C5</text>
<text x="116.8" y="41.6">10uF</text>
<text x="128" y="37.6" transform="rotate(-90 128 37.6)">GND</text>
<text x="144.8" y="39.1">C6</text>
<text x="144.8" y="41.6">10uF</text>
<text x="181.9" y="36.5">100nF</text>
<text x="193.3" y="36.5">10uF</text>
<text x="203.5" y="36.5">10uF</text>
<text x="213.6" y="36.5">10uF</text>
<text x="223.8" y="36.5">10uF</text>
<text x="233.9" y="36.5">10uF</text>
<text x="244.1" y="36.5">10uF</text>
<text x="254.3" y="36.5">10uF</text>
<text x="264.4" y="36.5">10uF</text>
<text x="274.8" y="36.5">10uF</text>
<text x="17" y="46.7">GND</text>
<text x="34.8" y="45.4">GND</text>
<text x="74.9" y="42.9">R1</text>
<text x="74.9" y="45.4">6.34k</text>
<text x="177" y="48">GND</text>
<text x="70.4" y="53">GND</text>
<text x="83.1" y="53">GND</text>
<text x="125" y="53">GND</text>
<text x="17.7" y="63.2">+10V</text>
<text x="84.8" y="65.7">D1</text>
<text x="151" y="64.2">+3V3</text>
<text x="159.9" y="63.2">GZ1608D601TF</text>
<text x="165.9" y="60.7">L1</text>
<text x="178.6" y="63.5">100nF</text>
<text x="179.7" y="60.9">C25</text>
<text x="209.3" y="63.7">R8</text>
<text x="209.3" y="65.5">10k</text>
<text x="232.2" y="65.2">10k</text>
<text x="232.2" y="63.5">R11</text>
<text x="257.1" y="65.5">10k</text>
<text x="257.1" y="63.7">R14</text>
<text x="17" y="70.8">C18</text>
<text x="28.7" y="70.8">C17</text>
<text x="49.7" y="69.8">FD6288Q</text>
<text x="52.7" y="67.3">U4</text>
<text x="81" y="68.3">1N5819WS</text>
<text x="93.9" y="67">+10V</text>
<text x="123.2" y="70.1">C22</text>
<text x="133.6" y="70.1">C23</text>
<text x="145" y="70.1">C24</text>
<text x="217.8" y="66.5">R10</text>
<text x="217.9" y="68.5">10k</text>
<text x="240.6" y="66.5">R13</text>
<text x="240.7" y="68.5">10k</text>
<text x="266" y="66.5">R16</text>
<text x="266.1" y="68.5">10k</text>
<text x="17" y="73.4">C</text>
<text x="28.7" y="73.4">C</text>
<text x="43.7" y="75.9">VCC</text>
<text x="60.5" y="77.2">VB1</text>
<text x="85.3" y="77.2">C19</text>
<text x="85.5" y="75.1">1uF</text>
<text x="116.7" y="77.2">+3V3</text>
<text x="123.2" y="72.1">10uF</text>
<text x="133.6" y="72.1">100nF</text>
<text x="145" y="72.1">100nF</text>
<text x="179.7" y="76.9">C26</text>
<text x="22.1" y="83.5">GND</text>
<text x="43.7" y="82.3">HIN1</text>
<text x="60.6" y="79.7">VS1</text>
<text x="84.8" y="83.5">D2</text>
<text x="128.5" y="80">GND</text>
<text x="136.6" y="81.5">10k</text>
<text x="137.1" y="79.2">R3</text>
<text x="145.3" y="83.5">BOOT0</text>
<text x="158.5" y="83.1" transform="rotate(-90 158.5 83.1)">VDD</text>
<text x="161" y="83.1" transform="rotate(-90 161 83.1)">VDD</text>
<text x="171" y="83.5">PA0</text>
<text x="179.8" y="79.5">1uF</text>
<text x="185.9" y="79.7">GND</text>
<text x="217.2" y="79.7">R9</text>
<text x="217.2" y="82">1k</text>
<text x="240" y="79.7">R12</text>
<text x="240" y="82">1k</text>
<text x="265.4" y="79.7">R15</text>
<text x="265.4" y="82">1k</text>
<text x="43.7" y="84.8">HIN2</text>
<text x="43.7" y="87.3">HIN3</text>
<text x="59.9" y="84.8">LIN1</text>
<text x="59.9" y="87.3">LIN2</text>
<text x="59.9" y="89.9">LIN3</text>
<text x="81" y="86.1">1N5819WS</text>
<text x="93.9" y="84.8">+10V</text>
<text x="121.4" y="88.9">10k</text>
<text x="121.8" y="86.6">R4</text>
<text x="131.3" y="87.3">GND</text>
<text x="163.5" y="84.2" transform="rotate(-90 163.5 84.2)">VDDA</text>
<text x="171" y="86.1">PA1</text>
<text x="171" y="88.6">PA2</text>
<text x="43.7" y="95">HO2</text>
<text x="43.7" y="92.4">HO1</text>
<text x="60.5" y="95">VB2</text>
<text x="85.4" y="95">C20</text>
<text x="85.6" y="92.9">1uF</text>
<text x="132.1" y="94.7">100nF</text>
<text x="132.1" y="92.7">C27</text>
<text x="145.3" y="91.1">NRST</text>
<text x="171" y="91.1">PA3</text>
<text x="171" y="93.7">PA4</text>
<text x="235.5" y="92.4">GND</text>
<text x="43.7" y="97.5">HO3</text>
<text x="60.6" y="97.5">VS2</text>
<text x="84.8" y="101.3">D3</text>
<text x="145.3" y="97.5">PA15</text>
<text x="145.3" y="100">PB3</text>
<text x="169.8" y="101.3">PA13</text>
<text x="169.8" y="98.8">PA14</text>
<text x="171" y="96.2">PA5</text>
<text x="251" y="98.8">+BATT</text>
<text x="43.7" y="102.6">NC</text>
<text x="43.7" y="107.7">NC</text>
<text x="43.7" y="105.1">NC</text>
<text x="60.5" y="107.7">LO3</text>
<text x="60.5" y="105.1">LO2</text>
<text x="60.5" y="102.6">LO1</text>
<text x="81" y="103.8">1N5819WS</text>
<text x="93.9" y="102.6">+10V</text>
<text x="127.5" y="102.6">GND</text>
<text x="145.3" y="107.7">PA6</text>
<text x="145.3" y="105.1">PA7</text>
<text x="145.3" y="102.6">PB5</text>
<text x="169.8" y="106.4">PA11</text>
<text x="169.8" y="103.8">PA12</text>
<text x="263.5" y="107.7">R19</text>
<text x="43.7" y="110.2">NC</text>
<text x="60.5" y="112.7">VB3</text>
<text x="85.3" y="112.7">C21</text>
<text x="85.5" y="110.7">1uF</text>
<text x="120.8" y="110.7">R5</text>
<text x="123.9" y="110.7">220R</text>
<text x="145.3" y="110.2">PB0</text>
<text x="145.3" y="112.7">PB1</text>
<text x="169.8" y="108.9">PA10</text>
<text x="171" y="111.5">PA9</text>
<text x="256.5" y="108.9">R17</text>
<text x="256.5" y="111.5">100k</text>
<text x="263.6" y="110.2">10k</text>
<text x="43.7" y="117.8">COM</text>
<text x="43.7" y="115.3">EP</text>
<text x="60.6" y="115.3">VS3</text>
<text x="120.8" y="117.6">R6</text>
<text x="123.9" y="117.6">220R</text>
<text x="145.3" y="115.3">PB6</text>
<text x="145.3" y="117.8">PB7</text>
<text x="171" y="114">PA8</text>
<text x="171" y="117.8">VSS</text>
<text x="256.5" y="119.1">R18</text>
<text x="275.6" y="119.1">C28</text>
<text x="34.8" y="124.2">GND</text>
<text x="134.1" y="124.7">220R</text>
<text x="135.6" y="122.6">R7</text>
<text x="145.3" y="122.9">VSS</text>
<text x="145.3" y="120.4">PB4</text>
<text x="161.2" y="120.4">PF1/OSC_OUT</text>
<text x="162.9" y="122.9">PF0/OSC_IN</text>
<text x="180.8" y="124.2">GND</text>
<text x="256.5" y="121.6">10k</text>
<text x="275.6" y="121.6">100nF</text>
<text x="85.9" y="129.2">+BATT</text>
<text x="138.9" y="129.2">GND</text>
<text x="152.7" y="129.7">AT32F421K8T7</text>
<text x="158.4" y="127.2">U2</text>
<text x="252" y="131.8">GND</text>
<text x="22.4" y="135.6">R20</text>
<text x="68.2" y="135.6">R22</text>
<text x="113.9" y="135.6">R24</text>
<text x="176.9" y="137.1">U5</text>
<text x="187.3" y="136.1">+3.3V</text>
<text x="198.7" y="135.6">C29</text>
<text x="23.1" y="138.1">10</text>
<text x="41.9" y="141.9">Q_NMOS_GDS</text>
<text x="41.9" y="139.4">Q1</text>
<text x="68.8" y="138.1">10</text>
<text x="87.6" y="141.9">Q_NMOS_GDS</text>
<text x="87.6" y="139.4">Q3</text>
<text x="114.5" y="138.1">10</text>
<text x="133.4" y="141.9">Q_NMOS_GDS</text>
<text x="133.4" y="139.4">Q5</text>
<text x="173.7" y="139.7">INA180A2</text>
<text x="197.6" y="138.1">100nF</text>
<text x="175.4" y="147">+</text>
<text x="203.7" y="147">GND</text>
<text x="22.2" y="152.4">R21</text>
<text x="22.8" y="154.9">10</text>
<text x="41.9" y="155.9">Q2</text>
<text x="67.9" y="152.4">R23</text>
<text x="68.5" y="154.9">10</text>
<text x="87.6" y="155.9">Q4</text>
<text x="113.6" y="152.4">R25</text>
<text x="114.3" y="154.9">10</text>
<text x="133.4" y="155.9">Q6</text>
<text x="160" y="154.6">3W</text>
<text x="160" y="152.1">R26</text>
<text x="163.9" y="154.6">1mOhm</text>
<text x="175.4" y="152.1">-</text>
<text x="178.8" y="152.3" transform="rotate(-90 178.8 152.3)">GND V+</text>
<text x="191.1" y="153.1">R27</text>
<text x="191.8" y="155.7">1k</text>
<text x="205.7" y="155.9">100nF</text>
<text x="205.7" y="153.4">C30</text>
<text x="41.9" y="158.5">Q_NMOS_GDS</text>
<text x="87.6" y="158.5">Q_NMOS_GDS</text>
<text x="133.4" y="158.5">Q_NMOS_GDS</text>
<text x="155.4" y="166.1">GND</text>
<text x="175.8" y="166.1">GND</text>
<text x="199.9" y="166.1">GND</text>
<text x="61" y="181.3">J1</text>
<text x="61" y="183.9">Conn_01x01</text>
</g>
<g font-size="1.3" fill="#a90000">
<text x="45" y="27.9">6</text>
<text x="27.2" y="30.5">3</text>
<text x="27.2" y="34.3">5</text>
<text x="45" y="31.7">2</text>
<text x="45" y="35.5">4</text>
<text x="119.9" y="31.7">2</text>
<text x="132.6" y="31.7">3</text>
<text x="36.8" y="38.8" transform="rotate(-90 36.8 38.8)">1</text>
<text x="127" y="40.1" transform="rotate(-90 127 40.1)">1</text>
<text x="82.5" y="71.1">1</text>
<text x="88.8" y="71.1">2</text>
<text x="161.2" y="66">1</text>
<text x="170.1" y="66">2</text>
<text x="41.2" y="74.9">4</text>
<text x="64.7" y="76.2">20</text>
<text x="40.6" y="81.3">22</text>
<text x="40.6" y="83.8">23</text>
<text x="64.7" y="78.7">18</text>
<text x="65.3" y="83.8">1</text>
<text x="142.2" y="82.5">31</text>
<text x="157.5" y="78.2" transform="rotate(-90 157.5 78.2)">1</text>
<text x="160" y="78.8" transform="rotate(-90 160 78.8)">17</text>
<text x="162.5" y="78.2" transform="rotate(-90 162.5 78.2)">5</text>
<text x="175.8" y="82.5">6</text>
<text x="40.6" y="86.3">24</text>
<text x="65.3" y="86.3">2</text>
<text x="65.3" y="88.9">3</text>
<text x="82.5" y="88.9">1</text>
<text x="88.8" y="88.9">2</text>
<text x="175.8" y="85.1">7</text>
<text x="175.8" y="87.6">8</text>
<text x="40.6" y="94">16</text>
<text x="40.6" y="91.4">19</text>
<text x="64.7" y="94">17</text>
<text x="142.8" y="90.1">4</text>
<text x="175.2" y="92.7">10</text>
<text x="175.2" y="95.2">11</text>
<text x="175.8" y="90.1">9</text>
<text x="40.6" y="96.5">13</text>
<text x="41.2" y="101.6">5</text>
<text x="64.7" y="101.6">11</text>
<text x="64.7" y="96.5">15</text>
<text x="142.2" y="96.5">25</text>
<text x="142.2" y="99">26</text>
<text x="142.2" y="101.6">28</text>
<text x="175.2" y="100.3">23</text>
<text x="175.2" y="97.8">24</text>
<text x="40.6" y="104.1">21</text>
<text x="41.2" y="106.7">7</text>
<text x="64.7" y="104.1">10</text>
<text x="65.3" y="106.7">9</text>
<text x="82.5" y="106.7">1</text>
<text x="88.8" y="106.7">2</text>
<text x="142.2" y="106.7">12</text>
<text x="142.2" y="104.1">13</text>
<text x="175.2" y="107.9">20</text>
<text x="175.2" y="105.4">21</text>
<text x="175.2" y="102.8">22</text>
<text x="41.2" y="109.2">8</text>
<text x="64.7" y="111.7">14</text>
<text x="142.2" y="109.2">14</text>
<text x="142.2" y="111.7">15</text>
<text x="175.2" y="113">18</text>
<text x="175.2" y="110.5">19</text>
<text x="40.6" y="114.3">25</text>
<text x="41.2" y="116.8">6</text>
<text x="64.7" y="114.3">12</text>
<text x="142.2" y="119.4">27</text>
<text x="142.2" y="114.3">29</text>
<text x="142.2" y="116.8">30</text>
<text x="175.2" y="116.8">32</text>
<text x="175.8" y="119.4">3</text>
<text x="142.2" y="121.9">16</text>
<text x="175.8" y="121.9">2</text>
<text x="38.1" y="136.6" transform="rotate(-90 38.1 136.6)">2</text>
<text x="83.8" y="136.6" transform="rotate(-90 83.8 136.6)">2</text>
<text x="129.5" y="136.6" transform="rotate(-90 129.5 136.6)">2</text>
<text x="31" y="139.7">1</text>
<text x="76.8" y="139.7">1</text>
<text x="122.5" y="139.7">1</text>
<text x="177.8" y="143.6" transform="rotate(-90 177.8 143.6)">5</text>
<text x="38.1" y="144.2" transform="rotate(-90 38.1 144.2)">3</text>
<text x="83.8" y="144.2" transform="rotate(-90 83.8 144.2)">3</text>
<text x="129.5" y="144.2" transform="rotate(-90 129.5 144.2)">3</text>
<text x="173.3" y="146">3</text>
<text x="186" y="148.6">1</text>
<text x="38.1" y="153.1" transform="rotate(-90 38.1 153.1)">2</text>
<text x="83.8" y="153.1" transform="rotate(-90 83.8 153.1)">2</text>
<text x="129.5" y="153.1" transform="rotate(-90 129.5 153.1)">2</text>
<text x="173.3" y="151.1">4</text>
<text x="177.8" y="155" transform="rotate(-90 177.8 155)">2</text>
<text x="31" y="156.2">1</text>
<text x="38.1" y="160.7" transform="rotate(-90 38.1 160.7)">3</text>
<text x="76.8" y="156.2">1</text>
<text x="83.8" y="160.7" transform="rotate(-90 83.8 160.7)">3</text>
<text x="122.5" y="156.2">1</text>
<text x="129.5" y="160.7" transform="rotate(-90 129.5 160.7)">3</text>
<text x="54.5" y="181.6">1</text>
</g>
</svg>
